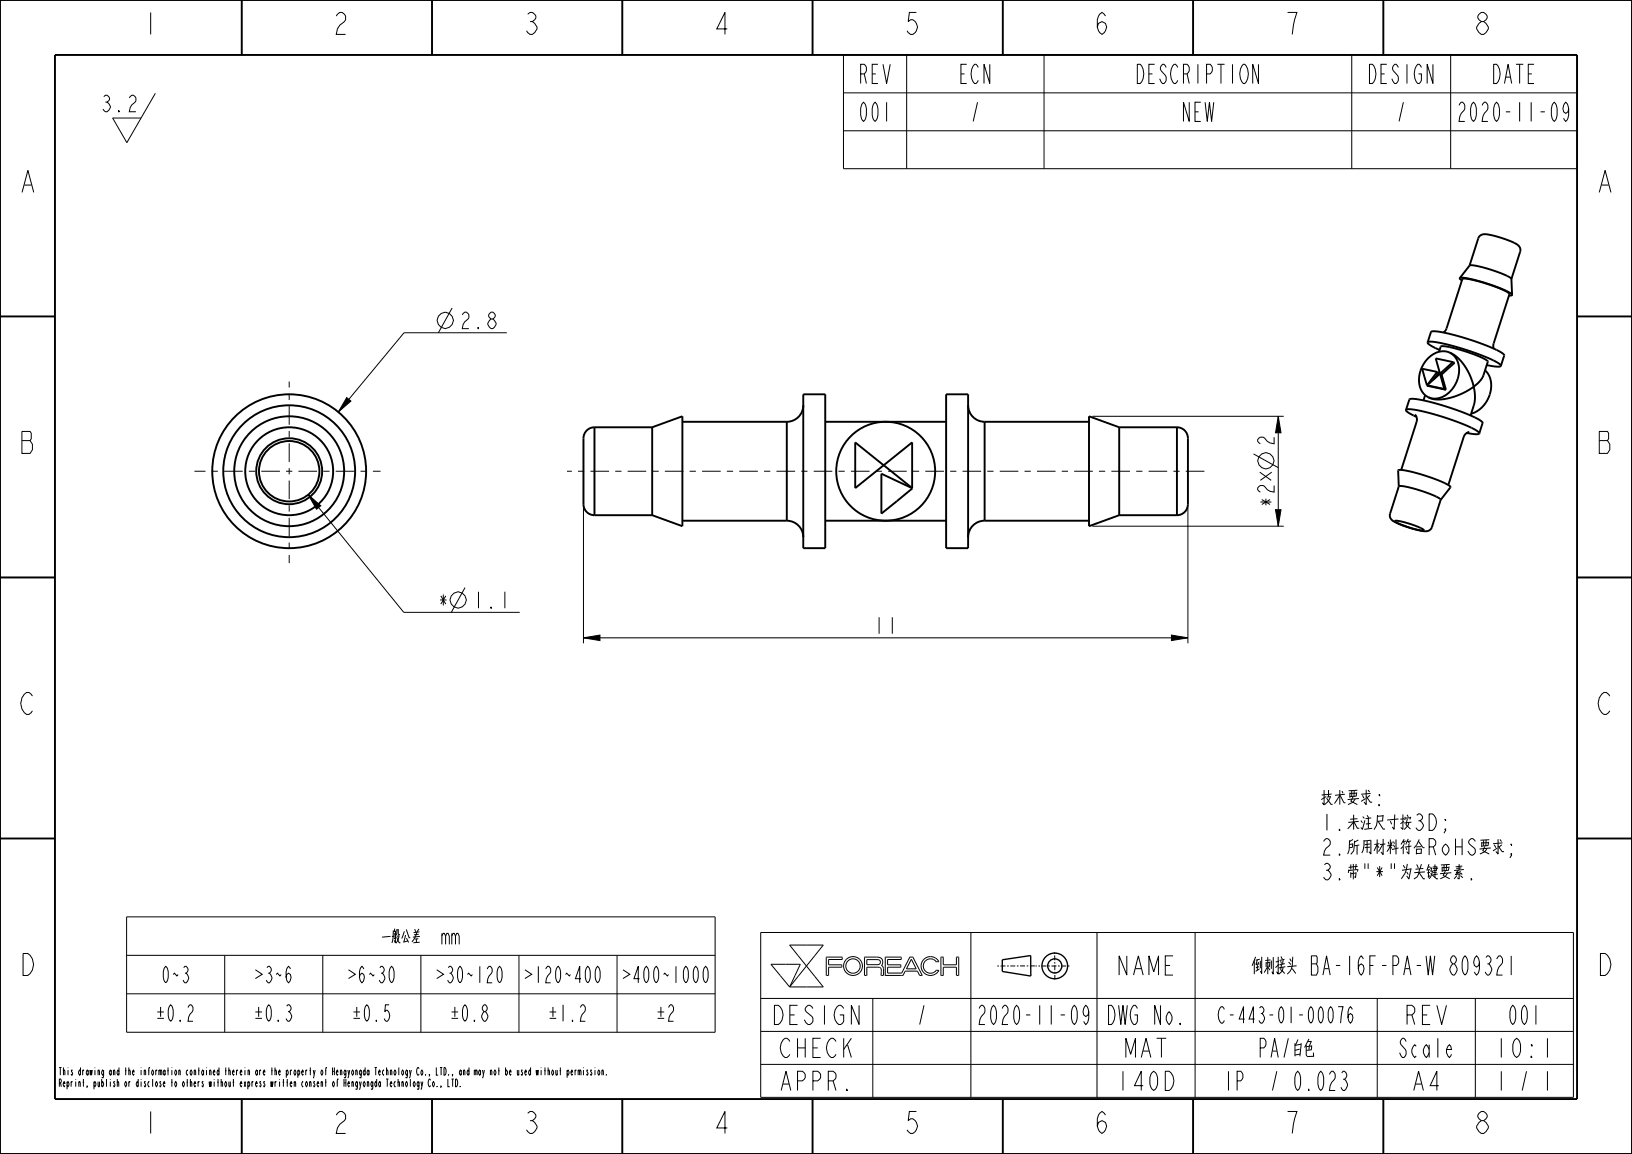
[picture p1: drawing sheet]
<svg xmlns="http://www.w3.org/2000/svg" width="297mm" height="210mm" viewBox="0 0 297 210" stroke-linecap="round" stroke-linejoin="round" font-family="sans-serif">
<g fill="none" stroke="#000" stroke-width=".18">
<path d="M18.9 17.6l.3-.3a.69 .69 0 0 1 .7 .8l-.4 .5a.9 .9 0 0 1 .6 1 .9 .9 0 0 1-.9 .7l-.5-.5M19.2 18.6h.3M23.5 17.8l.5-.5h.3l.4 .5a1.16 1.16 0 0 1-.7 1.3l-.3 .5-.2 .7h1.2M28.3 17l-5.2 9-2.6-4.5h5.2M153.5 10h133.5v20.7h-133.5zM153.5 16.9h133.5M165 10v20.7M190 10v20.7M207 11.7a.96 .96 0 0 1 1 .9 2.6 2.6 0 0 1-.5 2.6h-.5zM229 11.7v3.5l-1-3.5v3.5M246 10v20.7M264 10v20.7"/>
<path d="M265.5 19.2l.4-.6h.3a1.25 1.25 0 0 1-.3 2l-.2 .6-.2 .9h1.1M285.5 19.8l-.2 .6-.3 .2a1.24 1.24 0 0 1 0-2 2.91 2.91 0 0 1 0 3.5l-.4-.6M21.6 20.1l.1 .2h-.1zM153.5 23.8h133.5M82.3 56.1l-2.5 4.5M63.1 72.4l.8 .6-2.3 2zM92.2 60.6h-18.7l-11.9 14.4M198.8 75.8h34.8M232.6 75.8l.5 3h-1zM232.6 75.8v20M56.1 90l2.3 2-.8 .7zM56.1 90l17.4 21.4h21.1"/>
<path d="M106.2 91.9v25.2M198.8 95.8h34.8M216.2 92.4v24.7M228.1 82.6l4.5 2.5M232.1 92.8h1l-.5 3zM84.6 106.9l-2.5 4.5M106.2 116.1l3-.5v1zM106.2 116.1h110M213.2 115.6l3 .5-3 .5zM23 166.8h107.1v21h-107.1zM23 173.8h107.1M40.9 173.8v14"/>
<path d="M58.7 173.8v14M76.6 173.8v14M80.4 170.3l.2-.5h.3l.2 .5v1.5M94.4 173.8v14M112.3 173.8v14M138.4 169.7h147.9v30h-147.9zM140.3 175.5h5.3l-1.9 4.1zM143.7 172h6.1l-3 3.8zM146.8 175.8l3 3.8h-6.1M146.8 175.8l-3.1 3.8M150.8 177.5v-1.5h2.4v-.4h-2.4v-1h2.4l.1-.4h-2.9v3.3h.4M157.8 174.6l2.1 .1 .3 .1v.4l-.4 .3h-2z"/>
<path d="M157.8 177.5v-1.5h1.9l.4 .1 .2 .2 .1 1.2h.4M160.8 177.5v-1.3l-.4-.5 .2-.6-.2-.7-.7-.2h-2.3l-.1 3.3h.5M164.3 177.5h.1M165.9 174.6l.8 1.7h-1.7zM166.1 174.2h-.5l-1.5 2.9h-2.6v-1.1h2.4v-.4h-2.4v-1h2.5v-.4h-2.9v3.3h3.2M166.1 174.2h.1M166.1 174.2l1.7 3.3h-.4l-.4-.8h-2.3l-.4 .8M170.4 175l-.7-.5h-.8l-.6 .5-.3 .8 .3 .8 .6 .4h.8l.7-.4M170.4 176.6h.1M170.4 175h.1M170.4 176.6h.4M170.4 175h.5l-.4-.5-.5-.3-.7-.1-.7 .1-.5 .4-.3 .5-.2 .5 .1 .7 .5 .8 1 .4 1-.2 .7-.7"/>
<path d="M170.8 176.6h.1M171.2 174.2h.5v1.4h2.4v-1.4h.4v3.3h-.4v-1.5h-2.4v1.5h-.5zM176.7 169.7v30M199.6 169.7v30M217.5 169.7v30M23 180.8h107.1M50.7 195.1h.3l-.1-.4a.68 .68 0 0 0 0 1l.1-.3M52.1 195.1l.2-.4a.58 .58 0 0 1-.1 1l-.1-.4M52.1 194.7v1.4M52.8 197.2h.3l-.1-.4a.68 .68 0 0 0 0 1l.1-.3M52.8 194.7v1M53.1 194.8l-.2-.1-.1 .3"/>
<path d="M53.5 197.1l.2-.3 .1 1M53.5 196.8v1M53.7 194.7a.68 .68 0 0 1 0 1 .68 .68 0 0 1 0-1zM54.2 195.1l.2-.4a.58 .58 0 0 1-.1 1l-.1-.4M54.2 194.7v1.4M54.9 195.1h.3l-.1-.4a.68 .68 0 0 0 0 1l.1-.3M55.2 196.9l-.1-.1a.68 .68 0 0 0 0 1l.1-.2M55.6 194.7v1M55.8 196.8a.68 .68 0 0 1 0 1 .68 .68 0 0 1 0-1zM55.9 194.8l-.2-.1-.1 .3M56.3 197.1l.2-.3 .1 1M56.3 194.8h.3"/>
<path d="M56.3 196.8v1M56.5 194.3v1.4M57 194.7l.2 .8-.2 .6M57.3 196.9l-.1-.1-.1 .1a.52 .52 0 0 1 0 .9l-.1-.3M57.4 194.7l-.2 .8M57.7 197.2h.3l-.1-.4a.68 .68 0 0 0 0 1l.1-.3M58.4 197.1l.2-.3 .1 1M58.4 196.8v1M58.6 194.7a.68 .68 0 0 1 0 1 .68 .68 0 0 1 0-1zM59.1 196.9h.3M59.2 194.8h.2M59.3 196.4v1.4"/>
<path d="M59.5 194.4l-.1-.1-.1 .2v1.2M60.7 196.8a.68 .68 0 0 1 0 1 .68 .68 0 0 1 0-1zM61.3 196.9h.2M61.6 196.5l-.1-.1-.1 .2v1.2M81.5 196.4v1.4h.4M82.4 196.4v1.4M82.9 196.4h.2a1.23 1.23 0 0 1 0 1.4h-.2zM83.7 197.6l.1 .2zM101.8 194.8h.3M102 194.3v1.4M103.2 195.1l.2-.4a.58 .58 0 0 1-.1 1l-.1-.4M103.2 194.7v1.4"/>
<path d="M103.9 195.1h.3l-.1-.4a.68 .68 0 0 0 0 1l.1-.3M104.6 194.7v1M104.9 194.8l-.2-.1-.1 .3M105.2 195l.2-.3 .1 1M105.2 194.7v1M105.5 195l.2-.3v1M106.2 194.3v.1M106.2 194.7v1M107 194.8l-.1-.1-.1 .1a.52 .52 0 0 1 0 .9l-.1-.3M107.7 194.8l-.1-.1-.1 .1a.52 .52 0 0 1 0 .9l-.1-.3M108.3 194.3v.1M108.3 194.7v1"/>
<path d="M109 194.7a.68 .68 0 0 1 0 1 .68 .68 0 0 1 0-1zM109.5 195l.2-.3 .1 1M109.5 194.7v1M110.3 195.5l.1 .2zM138.4 181.7h147.9M138.4 187.7h147.9M138.4 193.7h147.9M158.8 181.7v18M178.2 183.5l.4-.6h.2a1.25 1.25 0 0 1-.2 2.1l-.3 .6-.1 .8h1M198.1 184.1l-.1 .6-.4 .3a1.24 1.24 0 0 1 0-2.1 2.91 2.91 0 0 1 0 3.5l-.4-.5M222.8 183.7l-.3-.5a.84 .84 0 0 0-.7 .7 2.23 2.23 0 0 0 .5 2.3h.2l.3-.5M246.1 183.7l-.3-.5a2.5 2.5 0 0 0 0 3 1.37 1.37 0 0 0 .3-1.5l-.3-.3-.4 .3-.1 .5"/>
<path d="M250.6 181.7v18M268.5 181.7v18"/>
<circle cx="81" cy="58.3" r="1.47"/>
<circle cx="230.4" cy="83.9" r="1.47"/>
<circle cx="83.3" cy="109.2" r="1.47"/>
<circle cx="155.2" cy="175.8" r="1.31"/>
<circle cx="155.2" cy="175.8" r="1.71"/>
</g>
<path d="M63.1 72.4l.8 .6-2.3 2zM232.6 75.8l.5 3h-1zM56.1 90l2.3 2-.8 .7zM232.1 92.8h1l-.5 3zM106.2 116.1l3-.5v1zM213.2 115.6l3 .5-3 .5z" fill="#000"/>
<g fill="none" stroke="#000" stroke-width=".35">
<path d="M0 0h297v210h-297zM10 10h277v190h-277zM44 .1v10M78.6 .1v10M113.2 .1v10M147.9 .1v10M182.5 .1v10M217.1 .1v10M251.7 .1v10M0 57.6h10M265.7 50.6a13.3 13.3 0 0 1 5.4 1.1l.6 .3a8.6 8.6 0 0 1 3.5 1.7M265.7 50.6l.3 .4"/>
<path d="M267.4 48.3l1.6-4.9a1.64 1.64 0 0 1 2.2-.6l2.6 .7 1.9 .8a1.32 1.32 0 0 1 .9 1.5l-1.5 5M267.4 48.3a16.5 16.5 0 0 1 6.3 1.6l1 .5 .4 .4M267.4 48.3l-1.7 2.3M275.1 50.8l.1 2.9M275.2 53.7l-.6 .1M287 57.6h10M108.2 77.8h10.5M108.2 77.8a2 2 0 0 0-2 2v12a2 2 0 0 0 2 2M108.2 77.8v16M118.7 77.8v16M118.7 77.8l5.5-2v20l-5.5-2M124.2 76.8h19"/>
<path d="M143.2 76.8v18M146.2 71.8h4v28h-4zM146.2 73.8a3 3 0 0 1-3 3M150.2 76.8h22M172.2 71.8h4v28h-4zM176.2 73.8a3 3 0 0 0 3 3M179.2 76.8h19M179.2 76.8v18M203.7 77.8h10.5M203.7 77.8l-5.5-2v20l5.5-2M203.7 77.8v16M214.2 77.8v16"/>
<path d="M214.2 77.8a2 2 0 0 1 2 2v12a2 2 0 0 1-2 2M255.9 74.6l.6-1.9a4.5 4.5 0 0 1 2.9 .2l2.8 .8 3.5 1.1a10.2 10.2 0 0 1 4.1 2.1l-.6 2M255.9 74.6l.4 .5 1.5 .8M255.9 74.6a8.5 8.5 0 0 1 4.1 .5l4.5 1.4a12.7 12.7 0 0 1 4.7 2.3v.1M257.5 75.4v.1a1.3 1.3 0 0 1 .3 1.3l-2.8 8.7M259.4 71.9l-.3 1M259.7 70.1l.3 .2M259.7 70.1l3.1 .7M259.8 62.3l.6-1.9a8.5 8.5 0 0 1 4.2 .6l4.4 1.3a12.7 12.7 0 0 1 4.7 2.3l-.6 2M259.8 62.3l.5 .5 1.7 .9M259.8 62.3a4.5 4.5 0 0 1 2.9 .2l2.9 .8 3.4 1.1a10.2 10.2 0 0 1 4.1 2.1v.1M260 70.3l3.1 .6"/>
<path d="M261.5 67.7l-1.8 2.4M261.5 67.7l.3 .1-.9 1.2M261.5 67.7l-2.7-.6 .9 3M261.9 64l.3-.9a8.7 8.7 0 0 1 4.1 .7l1.8 .6a5.4 5.4 0 0 1 2.7 1.4l-.8 2.5M262.1 68l.3 .1M262.4 68.1l.7 2.8M262.7 60.5l.5-.7 2.9-9a11.2 11.2 0 0 1 4.9 1l.9 .3a6 6 0 0 1 2.8 1.4l-2.9 9v.9M262.8 70.8l.3 .1M264.4 65.9l-4.7 4.2M264.4 65.9l.3 .1-2.3 2.1M264.4 65.9l-3.1-.7 1.5 5.6M266.9 78.8l1.6 .2 .7-.1"/>
<path d="M267.4 78.6a1.29 1.29 0 0 0-1 .9l-2.8 8.8M268.2 73.7l-.6 1.9M270.6 66.4l1.9 .3 .6-.1M108.2 93.8h10.5M124.2 94.8h19M143.2 94.8a3 3 0 0 1 3 3M150.2 94.8h22M155.6 80.5v8.3l10.4-8.3v8.3zM160.4 86.2l5.6 2.7-5.6 4.6zM179.2 94.8h19M179.2 94.8a3 3 0 0 0-3 3M203.7 93.8h10.5"/>
<path d="M253.9 94.8l1.2 .1 2.5 .8a2.21 2.21 0 0 1 1.5 .8l-1.3-.1-2.4-.8a2.68 2.68 0 0 1-1.5-.8zM254.6 88.5l-.2-2.9a8.4 8.4 0 0 1 4.2 .7l1.9 .7a7.9 7.9 0 0 1 3.5 1.7l-1.8 2.3M254.6 88.5a11 11 0 0 1 4.7 1l.2 .1a5.5 5.5 0 0 1 2.7 1.4M254.6 88.5l-1.6 5a1.52 1.52 0 0 0 1.3 1.7l2 .8 2.2 .6a1.56 1.56 0 0 0 2.1-.7l1.6-4.9M0 105.1h10M287 105.1h10M0 152.6h10M287 152.6h10M44 200.1v10M78.6 200.1v10M113.2 200.1v10M147.9 200.1v10"/>
<path d="M182.5 200.1v10M217.1 200.1v10M251.7 200.1v10"/>
<circle cx="52.6" cy="85.8" r="14"/>
<circle cx="52.6" cy="85.8" r="12"/>
<circle cx="52.6" cy="85.8" r="10"/>
<circle cx="52.6" cy="85.8" r="8"/>
<circle cx="52.6" cy="85.8" r="6"/>
<circle cx="52.6" cy="85.8" r="5.5"/>
</g>
<g fill="none" stroke="#000" stroke-width=".25">
<path d="M187.6 173.9v3.7l-5.2-.8v-2.1l5.2-.8"/>
<circle cx="192" cy="175.8" r="2.34"/>
<circle cx="192" cy="175.8" r="1.29"/>
</g>
<path d="M181.5 175.8h6.8M191.9 173.3l.1 5M194.6 175.8h-6.2" fill="none" stroke="#000" stroke-width=".18" stroke-dasharray=".3 .3 .9 .3" stroke-linecap="butt"/>
<!-- layer: 02___PRT_ALL_AXES -->
<g fill="none" stroke="#000" stroke-width=".35">
<path d="M259.9 72.3l.4 .1M263.9 64.2a3.9 3.9 0 0 0-4.9 2.2 4.4 4.4 0 0 0 .5 5.7l.4 .2M263.9 64.2a4 4 0 0 1 1.2 5.3 4.3 4.3 0 0 1-4.9 2.9l-.3-.1M263.9 64.2a8.7 8.7 0 0 1 4.3 6.2M268.2 70.4a10.2 10.2 0 0 1-7.7 2.1l-.2-.1M268.2 70.4l.2 1.8-.2 1.6M270 68.3l-.6 .9-1.2 1.2M270.3 67.4a4.7 4.7 0 0 1-.2 6.3 4.6 4.6 0 0 1-2.4 1.6"/>
<circle cx="161.2" cy="85.8" r="9"/>
</g>
<path d="M219.2 85.8h-116" fill="none" stroke="#000" stroke-width=".18" stroke-dasharray="1.1 1.1 3.4 1.1" stroke-dashoffset="2.3" stroke-linecap="butt"/>
<path d="M52.6 85.8v16.7M52.6 85.8v-16.4M52.6 85.8h-17.2M52.6 85.8h16.6" fill="none" stroke="#000" stroke-width=".18" stroke-dasharray="1.1 1.1 3.4 1.1" stroke-dashoffset=".6" stroke-linecap="butt"/>
<g font-size="5.2">
<text x="26.1" y="6.3">1</text>
<text x="60.7" y="6.3">2</text>
<text x="95.4" y="6.3">3</text>
<text x="130" y="6.3">4</text>
<text x="164.6" y="6.3">5</text>
<text x="199.2" y="6.3">6</text>
<text x="233.9" y="6.3">7</text>
<text x="268.5" y="6.3">8</text>
<text x="3.8" y="35">A</text>
<text x="290.8" y="35">A</text>
<text x="3.8" y="82.5">B</text>
<text x="290.8" y="82.5">B</text>
<text x="3.8" y="130">C</text>
<text x="290.8" y="130">C</text>
<text x="3.8" y="177.5">D</text>
<text x="290.8" y="177.5">D</text>
<text x="26.1" y="206.3">1</text>
<text x="60.7" y="206.3">2</text>
<text x="95.4" y="206.3">3</text>
<text x="130" y="206.3">4</text>
<text x="164.6" y="206.3">5</text>
<text x="199.2" y="206.3">6</text>
<text x="233.9" y="206.3">7</text>
<text x="268.5" y="206.3">8</text>
</g>
<g font-size="4.6">
<text x="156.7" y="15.2">REV</text>
<text x="174.9" y="15.2">ECN</text>
<text x="208.6" y="15.2">DESCRIPTION</text>
<text x="249.9" y="15.2">DESIGN</text>
<text x="272.1" y="15.2">DATE</text>
<text x="156.7" y="22.1">001</text>
<text x="176.6" y="22.1">/</text>
<text x="215.4" y="22.1">NEW</text>
<text x="254.1" y="22.1">/</text>
<text x="267" y="22.1">2020-11-09</text>
<text x="204" y="177.4">NAME</text>
<text x="228.9" y="177.4">倒刺接头 BA-16F-PA-W 809321</text>
<text x="141.8" y="186.4">DESIGN</text>
<text x="166.9" y="186.4">/</text>
<text x="179.6" y="186.4">2020-11-09</text>
<text x="202.6" y="186.4">DWG No.</text>
<text x="256.2" y="186.4">REV</text>
<text x="274.9" y="186.4">001</text>
<text x="143" y="192.4">CHECK</text>
<text x="205.2" y="192.4">MAT</text>
<text x="228.1" y="192.4">PA/白色</text>
<text x="255.3" y="192.4">Scale</text>
<text x="272.9" y="192.4">10:1</text>
<text x="143" y="198.4">APPR.</text>
<text x="204" y="198.4">140D</text>
<text x="222.9" y="198.4">IP</text>
<text x="230.9" y="198.4">/</text>
<text x="236.1" y="198.4">0.023</text>
<text x="257.3" y="198.4">A4</text>
<text x="272.4" y="198.4">1</text>
<text x="276.6" y="198.4">/ 1</text>
</g>
<g font-size="3.9">
<text x="83.5" y="59.8">2.8</text>
<text x="231.9" y="81.4" transform="rotate(-90 231.9 81.4)">2</text>
<text x="231.9" y="92.6" transform="rotate(-90 231.9 92.6)">*2×</text>
<text x="79.5" y="110.7">*</text>
<text x="85.9" y="110.7">1.1</text>
<text x="158.8" y="115.3">11</text>
<text x="240.3" y="146.6">技术要求:</text>
<text x="240.3" y="151.1">1.未注尺寸按3D;</text>
<text x="240.3" y="155.6">2.所用材料符合RoHS要求;</text>
<text x="240.3" y="160.1">3.带&quot;*&quot;为关键要素.</text>
<text x="67.8" y="171.8">一般公差</text>
<text x="82.4" y="171.8">mm</text>
<text x="29.8" y="178.8">0~3</text>
<text x="46.2" y="178.8">＞3~6</text>
<text x="63.3" y="178.8">＞6~30</text>
<text x="79.7" y="178.8">＞30~120</text>
<text x="96.1" y="178.8">＞120~400</text>
<text x="113.9" y="178.8">＞400~1000</text>
<text x="28.3" y="185.8">±0.2</text>
<text x="46.2" y="185.8">±0.3</text>
<text x="64" y="185.8">±0.5</text>
<text x="81.9" y="185.8">±0.8</text>
<text x="99.7" y="185.8">±1.2</text>
<text x="119" y="185.8">±2</text>
<text x="223.8" y="186.2">C-443-01-00076</text>
</g>
<g font-size="1.8">
<text x="10.6" y="195.7">This drawing and the information contained therein are the property of</text>
<text x="10.6" y="197.8">Reprint, publish or disclose to others without express written consent of</text>
<text x="60.3" y="195.7">Hengyongda Technology Co., LTD., and may not be used without permission.</text>
<text x="62.4" y="197.8">Hengyongda Technology Co., LTD.</text>
</g>
</svg>
